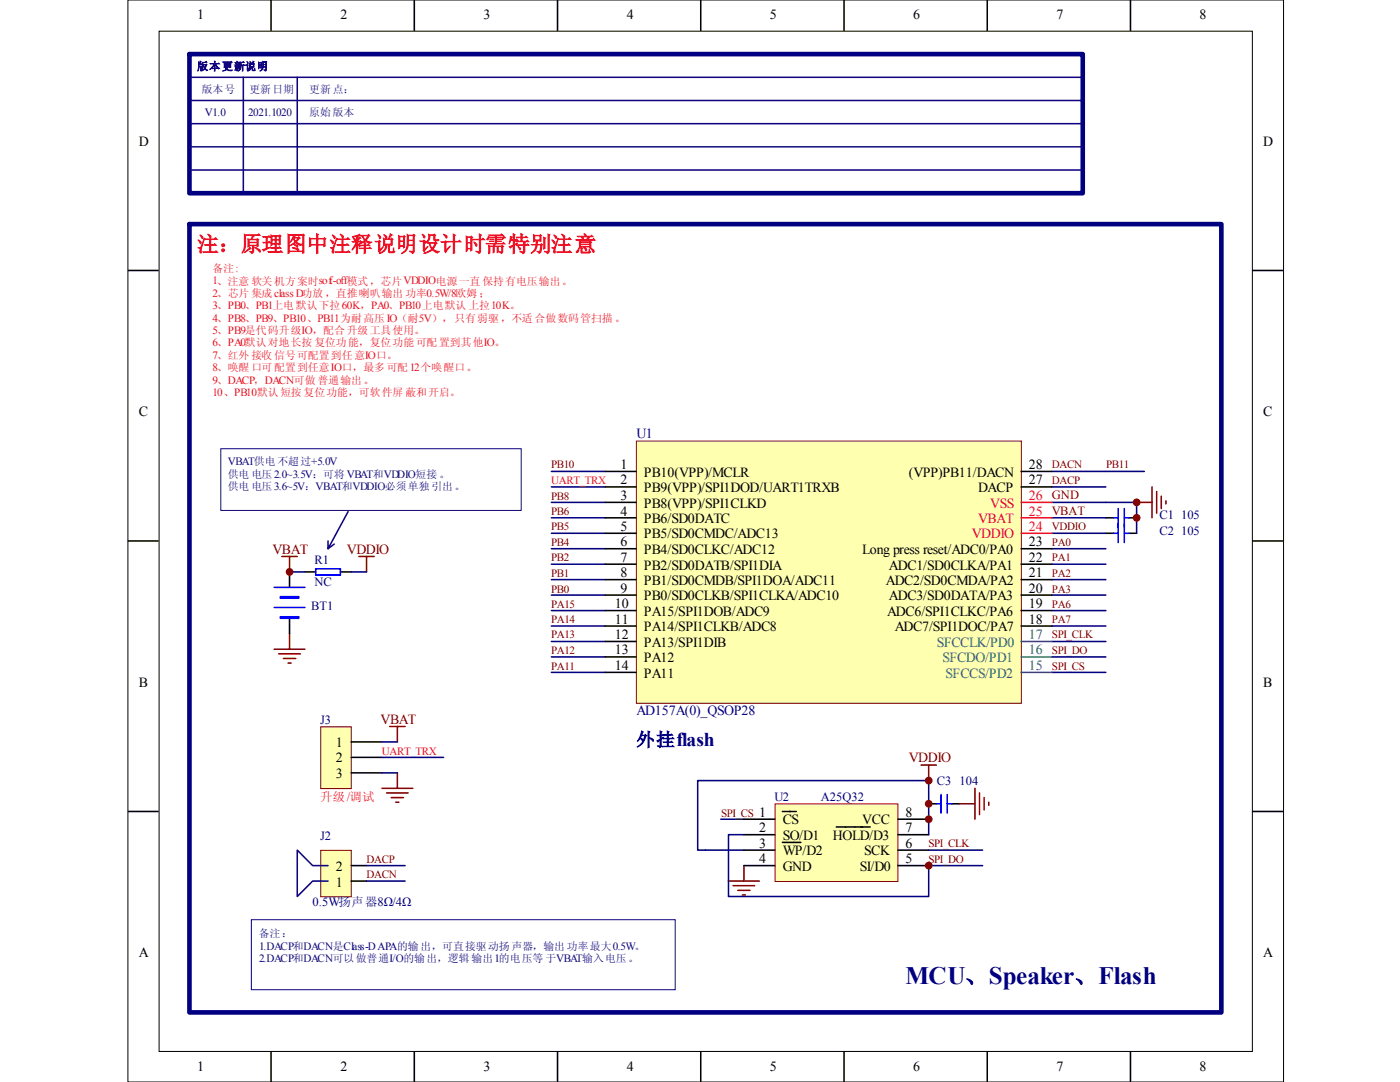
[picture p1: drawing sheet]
<svg xmlns="http://www.w3.org/2000/svg" width="279mm" height="216mm" viewBox="0 0 279 216" stroke-linecap="round" stroke-linejoin="round" font-family="sans-serif">
<path d="M25.5 0h230.7v215.9h-230.7zM31.7 6.2h218.2v203.6h-218.2z" fill="none" stroke="#000" stroke-width=".2"/>
<g fill="none" stroke="#000" stroke-width=".31">
<path d="M54.1 0v6.2M82.7 0v6.2M111.3 0v6.2M139.9 0v6.2M168.4 0v6.2M197 0v6.2M225.6 0v6.2M25.5 54h6.2M249.9 54h6.1M25.5 108h6.2M249.9 108h6.1M25.5 161.9h6.2"/>
<path d="M249.9 161.9h6.1M54.1 209.7v6.2M82.7 209.7v6.2M111.3 209.7v6.2M139.9 209.7v6.2M168.4 209.7v6.2M197 209.7v6.2M225.6 209.7v6.2"/>
</g>
<path d="M37.8 44.7h205.9v157.3h-205.9z" fill="none" stroke="#000080" stroke-width=".92"/>
<path d="M64.1 169.8h6v9.1h-6z" fill="#ffffb0"/>
<path d="M64 169.7h6.1v9.2h-6.1z" fill="none" stroke="#800000" stroke-width=".2"/>
<path d="M70.1 175.8h3.1M70.1 172.7h3.1" fill="none" stroke="#000" stroke-width=".31"/>
<path d="M73.2 172.7h7.6M73.2 175.8h7.6M140.8 169.6h7.7M143.9 163.5h4.6M185.3 172.7h10.8M185.3 169.6h10.8" fill="none" stroke="#000080" stroke-width=".31"/>
<path d="M183.8 152.7h3.1M185.3 152.7v3.1M145.4 175.8h6.1M146.3 176.7h4.3M147.2 177.7h2.5M148.2 178.6h.6M148.5 172.7v3.1" fill="none" stroke="#800000" stroke-width=".31"/>
<path d="M154.8 160.5h24.4v15.4h-24.4z" fill="#ffffb0"/>
<path d="M154.7 160.4h24.5v15.5h-24.5z" fill="none" stroke="#800000" stroke-width=".2"/>
<g fill="none" stroke="#000" stroke-width=".31">
<path d="M57.8 114.1v3.1M60.9 114.1h2.1M67.9 114.1h2.2M57.8 123.4v3.1M148.5 163.5h6.1M148.5 166.6h6.1M148.5 169.6h6.1M148.5 172.7h6.1M156.1 161.9h2.8M156.1 168.1h3.7M166.9 165h6.8M179.2 163.5h6.1"/>
<path d="M179.2 166.6h6.1M179.2 169.6h6.1M179.2 172.7h6.1M185.3 160.4h1.6M190 160.4h1.5"/>
</g>
<path d="M54.7 117.2h6.2M63 113.5h4.9v1.2h-4.9zM54.7 121.2h6.2M187.8 158.5v3.7M189 158.5v3.7M186.9 160.4h.9M189 160.4h1" fill="none" stroke="#00f" stroke-width=".31"/>
<path d="M57.8 114.1h3.1M70.1 114.1h3.1M148.5 166.6h-3.1v12.3h39.9v-6.2M185.3 166.6v-10.8h-46.1v13.8h1.6" fill="none" stroke="#000080" stroke-width=".31"/>
<g fill="none" stroke="#800000" stroke-width=".31">
<path d="M56.2 111h3.1M57.8 111v3.1M71.6 111h3.1M73.2 111v3.1M54.7 129.5h6.2M55.6 130.5h4.3M56.6 131.4h2.4M57.5 132.3h.6M57.8 126.5v3M194.6 157.3v6.2M195.5 158.2v4.3M196.4 159.1v2.5"/>
<path d="M191.5 160.4h3.1M197.3 160.1v.6"/>
</g>
<path d="M44.1 89.5h59.9v12.4h-59.9zM50.2 183.5h84.5v14h-84.5z" fill="none" stroke="#11037f" stroke-width=".2"/>
<g fill="#00f" stroke="#00f" stroke-width=".31">
<path d="M55.9 119.1h3.7v.3h-3.7z" fill-rule="evenodd"/>
<path d="M55.9 123.1h3.7v.3h-3.7z" fill-rule="evenodd"/>
</g>
<path d="M66.7 108.6l-1.2 .9M69.5 102.1l-4 7.4v-1.5M65.5 172.7h-3.1l-3.1-3.1v9.3l3.1-3.1h3.1" fill="none" stroke="#11037f" stroke-width=".31"/>
<path d="M64.1 145.2h6v12.2h-6z" fill="#ffffb0"/>
<path d="M64 145h6.1v12.4h-6.1z" fill="none" stroke="#800000" stroke-width=".2"/>
<path d="M220.7 106.4h1.5M220.7 103.3h1.5M225.3 106.4h1.5M225.3 103.3h1.5M70.1 148h6.1M70.1 151.1h6.1M70.1 154.2h6.1" fill="none" stroke="#000" stroke-width=".31"/>
<path d="M229.9 97.2v6.1M230.8 98.1v4.3M231.8 99v2.5M232.7 99.9v.6M226.8 100.2h3.1M76.2 157.3h6.2M77.2 158.2h4.3M77.8 145h3M78.1 159.1h2.4M79.3 145v3M79.3 154.2v3.1M79 160.1h.6" fill="none" stroke="#800000" stroke-width=".31"/>
<g fill="none" stroke="#000080" stroke-width=".31">
<path d="M110 97.2h10.8M110 94.1h10.8M209.9 97.2h10.8M209.9 94.1h10.8M110 118.7h10.8M110 100.2h10.8M110 103.3h10.8M110 106.4h10.8M110 109.5h10.8M110 112.6h10.8M110 115.7h10.8M209.9 100.2h16.9v6.2"/>
<path d="M209.9 118.7h10.8M209.9 103.3h10.8M209.9 106.4h10.8M209.9 109.5h10.8M209.9 112.6h10.8M209.9 115.7h10.8M110 121.8h10.8M110 124.9h10.8M110 128h10.8M110 131.1h10.8M110 134.2h10.8M209.9 121.8h10.8"/>
<path d="M209.9 124.9h10.8M209.9 128h10.8M209.9 131.1h10.8M209.9 134.2h10.8M76.2 151.1h12.3M76.2 154.2h3.1M76.2 148h3.1"/>
</g>
<path d="M222.2 106.4h.9M222.2 103.3h.9M223.1 101.5v6.8M224.4 106.4h.9M224.4 101.5v6.8M224.4 103.3h.9" fill="none" stroke="#00f" stroke-width=".31"/>
<path d="M127.1 88.1h76.7v52.2h-76.7z" fill="#ffffb0"/>
<path d="M127 88h76.8v52.3h-76.8z" fill="none" stroke="#800000" stroke-width=".2"/>
<g fill="none" stroke="#000" stroke-width=".31">
<path d="M120.8 97.2h6.1M120.8 94.1h6.1M203.8 97.2h6.1M203.8 94.1h6.1M120.8 109.5h6.1M120.8 112.6h6.1M120.8 115.7h6.1M120.8 118.7h6.1M120.8 106.4h6.1M120.8 103.3h6.1M120.8 100.2h6.1M203.8 109.5h6.1"/>
<path d="M203.8 112.6h6.1M203.8 115.7h6.1M203.8 118.7h6.1M120.8 134.2h6.1M120.8 131.1h6.1M120.8 121.8h6.1M120.8 124.9h6.1M120.8 128h6.1M203.8 121.8h6.1M203.8 124.9h6.1"/>
</g>
<path d="M203.8 106.4h6.1M203.8 103.3h6.1M203.8 100.2h6.1" fill="none" stroke="#ee0e22" stroke-width=".31"/>
<path d="M203.8 128h6.1M203.8 131.1h6.1M203.8 134.2h6.1" fill="none" stroke="#008080" stroke-width=".31"/>
<path d="M220.7 94.1h7.7" fill="none" stroke="#000080" stroke-width=".31"/>
<g fill="#800000" stroke="#800000" stroke-width=".31">
<circle cx="185.3" cy="172.7" r=".62"/>
<circle cx="185.3" cy="155.8" r=".62"/>
<circle cx="185.3" cy="163.5" r=".62"/>
<circle cx="185.3" cy="160.4" r=".62"/>
<circle cx="57.8" cy="114.1" r=".61"/>
<circle cx="226.8" cy="103.3" r=".62"/>
<circle cx="226.8" cy="100.2" r=".62"/>
</g>
<path d="M37.8 10.8h178.3v27.8h-178.3z" fill="none" stroke="#000080" stroke-width=".92"/>
<path d="M37.8 15.4h178.3M48.6 15.4v23.2M59.3 15.4v23.2M37.8 20.1h178.3M37.8 24.7h178.3M37.8 29.3h178.3M37.8 33.9h178.3" fill="none" stroke="#11037f" stroke-width=".31"/>
<text font-size="5" fill="#000080" x="180.7" y="196.3">MCU、Speaker、Flash</text>
<text font-size="4.3" fill="#ee0e22" x="39.4" y="50.2">注：原理图中注释说明设计时需特别注意</text>
<text font-size="3.7" fill="#000080" x="127" y="148.8">外挂flash</text>
<g font-size="2.8">
<text x="39.4" y="3.8">1</text>
<text x="67.9" y="3.8">2</text>
<text x="96.5" y="3.8">3</text>
<text x="125.1" y="3.8">4</text>
<text x="153.7" y="3.8">5</text>
<text x="182.2" y="3.8">6</text>
<text x="210.8" y="3.8">7</text>
<text x="239.4" y="3.8">8</text>
<text x="27.7" y="29.1">D</text>
<text x="252.1" y="29.1">D</text>
<text x="27.7" y="83.1">C</text>
<text x="252.1" y="83.1">C</text>
<text x="123.8" y="93.6">1</text>
<text x="128.5" y="95.1">PB10(VPP)/MCLR</text>
<text x="181.4" y="95.1">(VPP)PB11/DACN</text>
<text x="205.4" y="93.6">28</text>
<text x="123.8" y="99.7">3</text>
<text x="123.8" y="96.6">2</text>
<text x="128.5" y="101.3">PB8(VPP)/SPI1CLKD</text>
<text x="128.5" y="98.2">PB9(VPP)/SPI1DOD/UART1TRXB</text>
<text x="195.2" y="98.2">DACP</text>
<text x="205.4" y="96.6">27</text>
<text x="123.8" y="105.9">5</text>
<text x="123.8" y="102.9">4</text>
<text x="128.5" y="107.4">PB5/SD0CMDC/ADC13</text>
<text x="128.5" y="104.4">PB6/SD0DATC</text>
<text x="123.8" y="112.1">7</text>
<text x="123.8" y="109">6</text>
<text x="128.5" y="113.7">PB2/SD0DATB/SPI1DIA</text>
<text x="128.5" y="110.5">PB4/SD0CLKC/ADC12</text>
<text x="172.1" y="110.5">Long press reset/ADC0/PA0</text>
<text x="177.4" y="113.7">ADC1/SD0CLKA/PA1</text>
<text x="205.4" y="109">23</text>
<text x="205.4" y="112.1">22</text>
<text x="123.8" y="118.2">9</text>
<text x="123.8" y="115.2">8</text>
<text x="128.5" y="119.8">PB0/SD0CLKB/SPI1CLKA/ADC10</text>
<text x="128.5" y="116.7">PB1/SD0CMDB/SPI1DOA/ADC11</text>
<text x="176.8" y="116.7">ADC2/SD0CMDA/PA2</text>
<text x="177.4" y="119.8">ADC3/SD0DATA/PA3</text>
<text x="205.4" y="115.2">21</text>
<text x="205.4" y="118.2">20</text>
<text x="122.7" y="124.5">11</text>
<text x="122.7" y="121.3">10</text>
<text x="128.5" y="126">PA14/SPI1CLKB/ADC8</text>
<text x="128.5" y="122.9">PA15/SPI1DOB/ADC9</text>
<text x="177" y="122.9">ADC6/SPI1CLKC/PA6</text>
<text x="178.6" y="126">ADC7/SPI1DOC/PA7</text>
<text x="205.4" y="121.3">19</text>
<text x="205.4" y="124.5">18</text>
<text x="122.7" y="130.6">13</text>
<text x="122.7" y="127.5">12</text>
<text x="128.5" y="129">PA13/SPI1DIB</text>
<text x="27.7" y="137">B</text>
<text x="122.7" y="133.7">14</text>
<text x="128.5" y="135.3">PA11</text>
<text x="128.5" y="132.1">PA12</text>
<text x="252.1" y="137">B</text>
<text x="67.1" y="149.1">1</text>
<text x="67.1" y="152.1">2</text>
<text x="67.1" y="155.3">3</text>
<text x="151.5" y="162.9">1</text>
<text x="151.5" y="166.1">2</text>
<text x="156.2" y="164.5">CS</text>
<text x="156.2" y="167.6">SO/D1</text>
<text x="166.2" y="167.6">HOLD/D3</text>
<text x="172.1" y="164.5">VCC</text>
<text x="180.7" y="166.1">7</text>
<text x="180.7" y="162.9">8</text>
<text x="67.1" y="173.7">2</text>
<text x="151.5" y="169.2">3</text>
<text x="151.5" y="172.2">4</text>
<text x="156.2" y="170.7">WP/D2</text>
<text x="156.2" y="173.7">GND</text>
<text x="171.6" y="173.7">SI/D0</text>
<text x="172.5" y="170.7">SCK</text>
<text x="180.7" y="172.2">5</text>
<text x="180.7" y="169.2">6</text>
<text x="67.1" y="176.9">1</text>
<text x="27.7" y="191">A</text>
<text x="252.1" y="191">A</text>
<text x="39.4" y="213.6">1</text>
<text x="67.9" y="213.6">2</text>
<text x="96.5" y="213.6">3</text>
<text x="125.1" y="213.6">4</text>
<text x="153.7" y="213.6">5</text>
<text x="182.2" y="213.6">6</text>
<text x="210.8" y="213.6">7</text>
<text x="239.4" y="213.6">8</text>
</g>
<g font-size="2.8" fill="#000080">
<text x="127" y="87.4">U1</text>
<text x="127" y="142.6">AD157A(0)_QSOP28</text>
</g>
<g font-size="2.8" fill="#ee0e22">
<text x="197.6" y="101.3">VSS</text>
<text x="205.4" y="99.7">26</text>
<text x="193.9" y="107.4">VDDIO</text>
<text x="195.2" y="104.4">VBAT</text>
<text x="205.4" y="105.9">24</text>
<text x="205.4" y="102.9">25</text>
</g>
<g font-size="2.8" fill="#800000">
<text x="54.4" y="110.5">VBAT</text>
<text x="69.2" y="110.5">VDDIO</text>
<text x="75.9" y="144.5">VBAT</text>
<text x="181.4" y="152.1">VDDIO</text>
</g>
<g font-size="2.8" fill="#008080">
<text x="186.9" y="129">SFCCLK/PD0</text>
<text x="205.4" y="127.5">17</text>
<text x="205.4" y="130.6">16</text>
<text x="188.1" y="132.1">SFCDO/PD1</text>
<text x="188.7" y="135.3">SFCCS/PD2</text>
<text x="205.4" y="133.7">15</text>
</g>
<g font-size="2.5" fill="#800000">
<text x="209.9" y="99.6">GND</text>
<text x="209.9" y="102.7">VBAT</text>
</g>
<g font-size="2.5" fill="#000080">
<text x="231.4" y="106.7">C2</text>
<text x="231.4" y="103.6">C1</text>
<text x="235.7" y="106.7">105</text>
<text x="235.7" y="103.6">105</text>
<text x="62.7" y="112.5">R1</text>
<text x="62.7" y="116.8">NC</text>
<text x="62.1" y="121.8">BT1</text>
<text x="63.9" y="144.4">J3</text>
<text x="154.6" y="159.8">U2</text>
<text x="163.8" y="159.8">A25Q32</text>
<text x="186.9" y="156.7">C3</text>
<text x="191.5" y="156.7">104</text>
<text x="63.9" y="167.5">J2</text>
<text x="62.4" y="180.7">0.5W扬声器8Ω/4Ω</text>
</g>
<text font-size="2.5" fill="#ee0e22" x="63.9" y="159.8">升级/调试</text>
<g font-size="2.2" fill="#11037f">
<text x="39.4" y="14">版本 更新说明</text>
<text x="40.3" y="18.5">版本号</text>
<text x="40.9" y="23.2">V1.0</text>
<text x="49.5" y="23.2">2021.1020</text>
<text x="49.8" y="18.5">更新日期</text>
<text x="61.7" y="23.2">原始 版本</text>
<text x="61.7" y="18.5">更新 点：</text>
<text x="45.5" y="95.4">供电 电压 2.0~3.5V：可将 VBAT和VDDIO短接 。</text>
<text x="45.5" y="92.8">VBAT供电 不超过+5.0V</text>
<text x="45.5" y="97.8">供电 电压 3.6~5V：VBAT和VDDIO必须单独 引出。</text>
<text x="51.7" y="186.9">备注：</text>
<text x="51.7" y="189.5">1.DACP和DACN是Class-D APA的输 出，可直接驱动扬 声器，输出 功率最大0.5W。</text>
<text x="51.7" y="191.9">2.DACP和DACN可以做普通I/O的输出，逻辑 输出1的电压等 于VBAT输入电压。</text>
</g>
<g font-size="2.2" fill="#ee0e22">
<text x="42.4" y="54.4">备注:</text>
<text x="42.4" y="56.8">1、注意 软关 机方案时soft-off模式，芯片VDDIO电源一直 保持有电压输出。</text>
<text x="42.4" y="59.3">2、芯片 集成 class D功放 ，直推喇叭输出 功率0.5W/8欧姆 ；</text>
<text x="42.4" y="61.7">3、PB0、PB1上电 默认下拉60K，PA0、PB10上电默认 上拉10K。</text>
<text x="42.4" y="64.3">4、PB8、PB9、PB10、PB11为耐高压 IO（耐5V），只有弱驱 ，不适 合做数码管扫描 。</text>
<text x="42.4" y="66.7">5、PB9是代码升级IO，配合 升级工具使用。</text>
<text x="42.4" y="69.1">6、PA0默认对地长按 复位功能，复位功能 可配 置到其他IO。</text>
<text x="42.4" y="71.6">7、红外 接收 信号可配置到任 意IO口。</text>
<text x="42.4" y="74">8、唤醒 口可 配置到任意IO口，最多 可配 12个唤醒口。</text>
<text x="42.4" y="76.6">9、DACP，DACN可做 普通输出。</text>
<text x="42.4" y="79">10、PB10默认 短按 复位功能，可软件屏 蔽和开启。</text>
<text x="110" y="96.6">UART_TRX</text>
<text x="76.2" y="150.6">UART_TRX</text>
</g>
<g font-size="2.2" fill="#800000">
<text x="110" y="93.5">PB10</text>
<text x="209.9" y="93.5">DACN</text>
<text x="220.7" y="93.5">PB11</text>
<text x="110" y="99.7">PB8</text>
<text x="209.9" y="96.6">DACP</text>
<text x="110" y="105.8">PB5</text>
<text x="110" y="102.7">PB6</text>
<text x="209.9" y="105.8">VDDIO</text>
<text x="110" y="112">PB2</text>
<text x="110" y="109">PB4</text>
<text x="209.9" y="112">PA1</text>
<text x="209.9" y="109">PA0</text>
<text x="110" y="115.1">PB1</text>
<text x="110" y="118.2">PB0</text>
<text x="209.9" y="115.1">PA2</text>
<text x="209.9" y="118.2">PA3</text>
<text x="110" y="121.3">PA15</text>
<text x="110" y="124.3">PA14</text>
<text x="209.9" y="121.3">PA6</text>
<text x="209.9" y="124.3">PA7</text>
<text x="110" y="127.4">PA13</text>
<text x="110" y="130.6">PA12</text>
<text x="209.9" y="127.4">SPI_CLK</text>
<text x="209.9" y="130.6">SPI_DO</text>
<text x="110" y="133.6">PA11</text>
<text x="209.9" y="133.6">SPI_CS</text>
<text x="143.9" y="162.9">SPI_CS</text>
<text x="73.2" y="172.2">DACP</text>
<text x="185.3" y="169">SPI_CLK</text>
<text x="185.3" y="172.2">SPI_DO</text>
<text x="73.2" y="175.3">DACN</text>
</g>
</svg>
